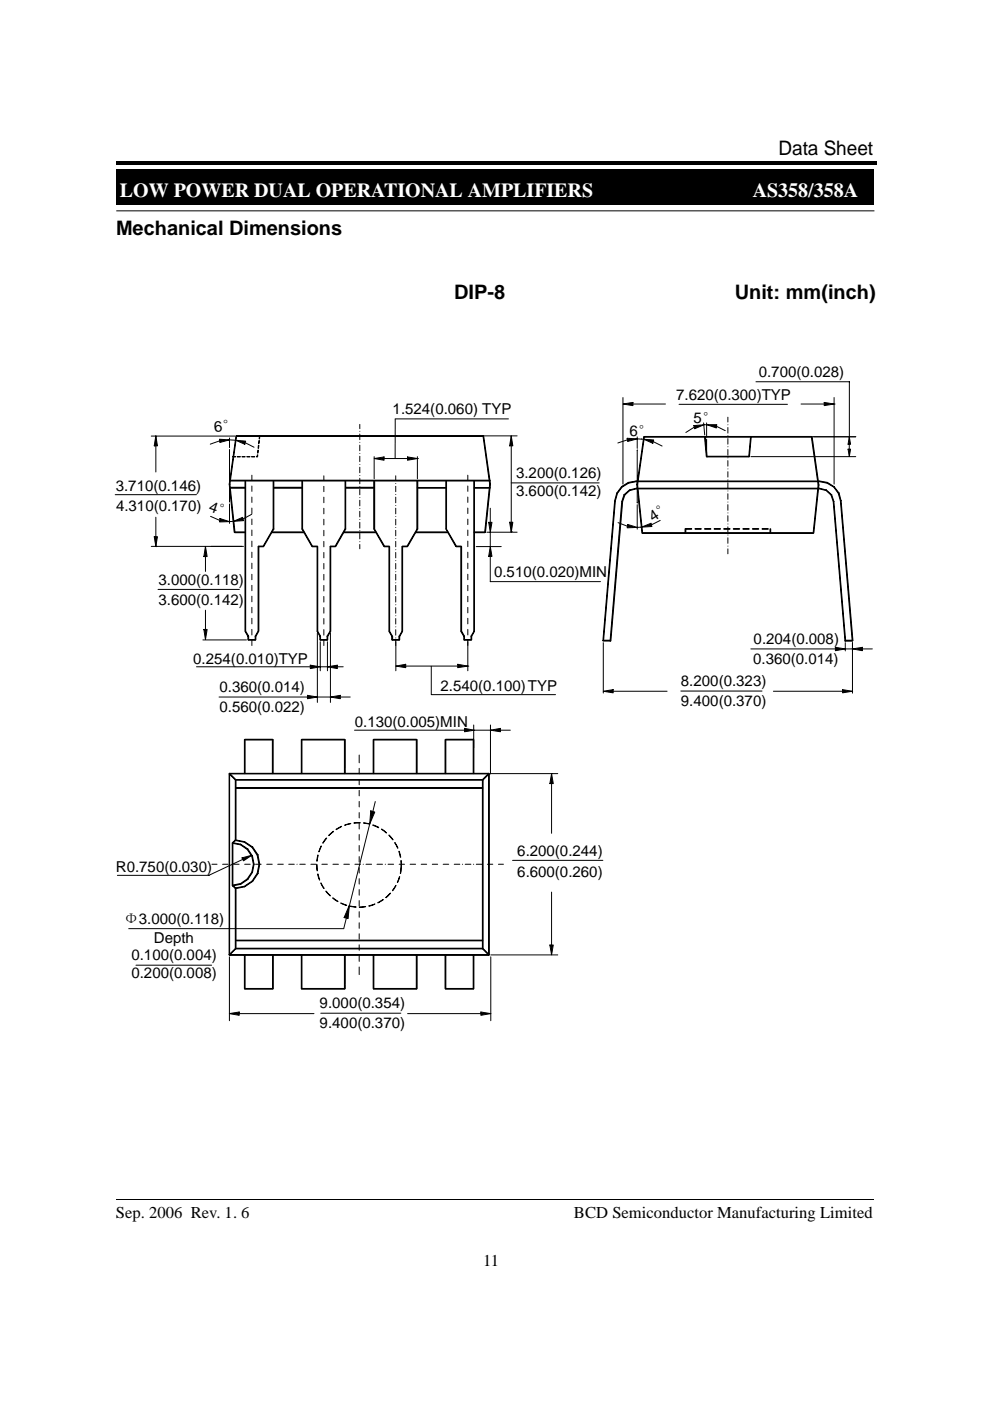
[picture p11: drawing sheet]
<svg xmlns="http://www.w3.org/2000/svg" width="210mm" height="297mm" viewBox="0 0 210 297" stroke-linecap="round" stroke-linejoin="round" font-family="sans-serif">
<path d="M24.7 34.3h.3v.7h-.3zM25 34.3h160.9v.7h-160.9zM24.7 35.9h160.4v7.5h-160.4z" fill="#000"/>
<path d="M24.7 44.7h160.7M24.7 43.4v-7.4h160.5l-.1 7.5-160.5-.1" fill="none" stroke="#000" stroke-width=".21"/>
<path d="M23.3 8.3h35.2v25.2h-35.2z" fill="#fff"/>
<path d="M24.7 254.3h160.5" fill="none" stroke="#000" stroke-width=".21"/>
<path d="M24 76.1h161.4v143.3h-161.4z" fill="#fff"/>
<g fill="#000" stroke="#000" stroke-width=".21">
<path d="M49.3 96.8l.7 .1zM50.3 96.8h.7zM51.3 96.8l.7 .1zM52.3 96.8h.7zM53.3 96.8l.7 .1zM54.4 96.8h.2z"/>
<path d="M55 92.4v.7zM54.9 93.4l.1 .1-.1 .6zM54.8 94.4l-.1 .7zM54.7 95.4l-.1 .7zM54.6 96.4v.4z"/>
<path d="M145.3 112.1l1.4 .1zM147.3 112.1l1.4 .1zM149.4 112.1l1.3 .1zM151.4 112.1l1.4 .1zM153.4 112.1l1.4 .1zM155.5 112.1l1.3 .1zM157.5 112.1l1.4 .1zM159.5 112.1l1.4 .1zM161.6 112.1l1.3 .1z"/>
<path d="M85 182.5l.1 1.3zM84.6 180.5l.4 1.3zM83.7 178.7l.7 1.1zM82.4 177.1l.9 1zM80.9 175.8l1.1 .8zM79 174.9l1.3 .6zM77.1 174.5l1.3 .2zM75 174.5l1.4-.1zM73.1 174.9l1.3-.3zM71.2 175.8l1.2-.6zM69.7 177.1l1-.8zM69.2 177.7l-.8 1.1zM68.1 179.4l-.5 1.2zM67.4 181.3l-.2 1.3zM67.1 183.3h.1v1.3zM67.4 185.3l.4 1.3zM68 187.2l.7 1.2zM69.1 189l.9 .9zM70.6 190.4l1 .8zM72.2 191.5l1.3 .5zM74.1 192.1l1.4 .2zM76.2 192.3l1.3-.1zM78.2 192l1.3-.3-1.1 .4zM80.1 191.4l1.2-.7zM81.8 190.3l1-.9-.6 .7zM83.9 187.7l-.7 1.1zM84.7 185.9l-.4 1.2zM85 183.9l-.1 1.3z"/>
</g>
<g fill="none" stroke="#000" stroke-width=".21">
<path d="M32.1 92.5h17.7M33 92.4l.4 2.1h-.7zM33 92.5v7.6M46.5 93.1l2.2 .2-2.1 .5zM46.6 93.5l-2 .7M48.7 92.9v2M48.7 95.3v11.1M48.7 93.3h1.3M50 93.3l2.1 .2-.2 .7zM50 92.4h.2l-1.5 10.3-.1-.1zM50.1 92.4h52.4v.1h-52.4zM50.1 92.5h.1"/>
<path d="M50.1 92.4h52.4M52 93.9l1.9 .9M76.3 90v.9M76.3 92v1.2M76.3 94.4v1.2M76.3 96.7v1.2M76.3 99.1v1.1M76.3 98.5h.1M76.3 96.1h.1M76.3 93.8h.1M76.3 91.4h.1M79.3 97.2l2.1-.3v.7z"/>
<path d="M79.3 96.8v4.7M81.4 97.2h5M86.4 96.9l2.1 .3-2.1 .4zM88.5 97.2h.1M88.5 96.8v4.7M102.4 92.4h.2l1.4 10.2-.2 .1zM102.5 92.4h7.1M107.8 88.8h-24v8.4M108.4 92.4l.3 2.1h-.6zM108.4 92.4v20.5M132.1 85.7l2.1-.4v.7zM132.1 84.3v18.3"/>
<path d="M133 92.9l2.1 .1-2 .6zM133 93.3l-2 .6M134.2 85.7h6.9M135.1 92.6v2.5M135.1 95.4v11.2M135.1 95.4h.1M135.1 93l1.4 .1M136 93.1h.1M136.5 93.1l2.1 .2-.2 .7zM136.5 92.6h.1l-1.4 10.2h-.2zM136.5 92.5h35.6v.2h-35.6zM136.5 92.6h.1"/>
<path d="M136.5 92.6h35.6M138.5 93.6l1.9 1M144 85.7h23M147.1 90.2l2.1-.1-1.9 .8zM147.2 90.6l-1.8 1.1M149.2 89.7l.2 2.5M149.4 92.6h.1l.4 4.2h-.1zM149.8 96.7h9v.2h-9zM149.8 90h2.2l-.2 .7zM149.8 96.8h.1M149.8 96.8h9.1M149.8 89.7v3"/>
<path d="M149.8 93.1v3.7M149.8 90l-.6 .1M151.9 90.4l1.9 .9M154.3 88.5v1M154.3 90.6v1.2M154.3 93v1.2M154.3 95.3v1.2M154.3 97.7v1.1M154.3 99.4h.1M154.3 97.1h.1M154.3 94.7h.1M154.3 92.4h.1"/>
<path d="M154.3 90.1h.1M159.1 92.6h.2l-.4 4.2h-.2zM159.2 96.8h22.2M160.3 80.9h19.8v12M169.8 85.7h5M172 92.6h.2l1.4 10.2h-.1zM172.1 92.6h.1M172.5 92.6h8.9M174.8 85.3l2 .4-2 .3zM176.8 85.7h.1M176.8 84.3v18.3M179.8 95.2h.5l-.2 1.6z"/>
<path d="M180.1 92.6l.2 1.6h-.5zM180.1 94.2v1M24.4 104.9h17.3M32.1 115.8h19.5M32.7 113.8h.7l-.4 2.1zM33 115.9h.1M33 109.7v6.1M43.6 115.9l.3 2.1h-.7zM43.6 117.7v3.5M44.6 109.5l2 .8M46.6 109.9l2.1 .7-2.2 .1zM48.6 102.7l.1-.1 1.1 10.2-.1 .1z"/>
<path d="M48.7 101.8h55.2v.2h-55.2zM48.7 103.3h3.3v.2h-3.3zM48.7 106.8v4.2M48.7 101.9h55.2M48.7 103.4h3.3M49.5 110.5l1.9-.8 .2 .7zM49.5 110.5l-.8 .1M49.8 112.8h2.2v.1h-2.2zM49.8 112.9h2.2M51.9 101.9h.2v31.9h-.2zM52 101.9v31.9M53.4 109l-1.9 1"/>
<path d="M53.4 100.8v1.1M53.4 103v1.2M53.4 105.4v1.1M53.4 107.7v1.2M53.4 110v1.2M53.4 112.4v1.2M53.4 114.7v1.2M53.4 117.1v1.1M53.4 119.4v1.2M54.7 115.8h.2v18h-.2zM54.8 115.8h1v.1h-1zM54.8 115.8v18"/>
<path d="M57.6 112.8h6.9v.1h-6.9zM57.6 112.9h6.9M57.9 101.9h.2v10.3h-.2zM57.9 112.1l.2 .1-2.2 3.7-.1-.1zM58 101.9v10.3M58 103.3h6.1v.2h-6.1zM58 103.4h6.1M64 101.9h.2v10.3h-.2zM64 112.2l.2-.1 2.1 3.7-.2 .1zM64.1 101.9v10.3M66.2 115.8h1.1v.1h-1.1zM67.2 115.8h.2v18h-.2z"/>
<path d="M67.3 115.8v18M68.7 100.9v1M68.7 103.1v1.1M68.7 105.4v1.2M68.7 107.8v1.1M68.7 110.1v1.2M68.7 112.4v1.2M68.7 114.8v1.1M68.7 117.1v1.2M68.7 119.5v1.1M70 115.8h.1v18h-.1zM70 115.8h1.1v.1h-1.1z"/>
<path d="M70.1 115.8l-.1 18M72.8 112.8h6.9v.1h-6.9zM72.8 112.9h7M73.2 101.9h.1v10.3h-.1zM73.2 112.1l.1 .1-2.1 3.7-.2-.1zM73.2 101.9v10.3M73.3 103.3h6v.2h-6zM73.3 103.4h6M76.3 101.4v1.2M76.3 103.8v1.1M76.3 106.1v1.2M76.3 108.4v1.2"/>
<path d="M76.3 110.7v1.3M76.3 113.1v1.2M76.3 115.4v1M76.3 114.9h.1M76.3 112.5h.1M76.3 110.2h.1M76.3 107.8h.1M76.3 105.5h.1M76.3 103.2h.1M76.3 100.8h.1M79.2 101.9h.2v10.3h-.2zM79.3 112.2l.1-.1 2.2 3.7-.2 .1z"/>
<path d="M79.3 101.9v10.3M81.5 115.8h1v.1h-1zM82.5 115.8h.1v18h-.1zM82.5 115.8v18M83.9 100.9v1M83.9 103.1v1.1M83.9 105.4v1.2M83.9 107.8v1.1M83.9 110.1v1.2M83.9 112.4v1.2M83.9 114.8v1.1M83.9 117.1v1.2"/>
<path d="M83.9 119.5v1.1M83.9 118.9h.1M83.9 116.5h.1M83.9 114.2h.1M83.9 111.8h.1M83.9 109.5h.1M83.9 107.2h.1M83.9 104.8h.1M83.9 102.5h.1M85.2 115.8h.2v18h-.2zM85.3 115.8v18M85.3 115.8h1.1v.1h-1.1z"/>
<path d="M88.1 112.8h6.9v.1h-6.9zM88.1 112.9h6.9M88.4 101.9h.2v10.3h-.2zM88.4 112.1l.2 .1-2.2 3.7-.1-.1zM88.5 101.9v10.3M88.5 103.4h6.1v.1h-6.1zM88.5 103.4h6.1M94.5 112.2l.1-.1 2.2 3.7-.2 .1zM94.5 101.9h.2v10.3h-.2zM94.6 101.9v10.3M96.7 115.8h1.1v.1h-1.1zM97.7 115.9h.2v17.9h-.2z"/>
<path d="M97.8 115.9v17.9M99.2 100.8v1.1M99.2 103v1.2M99.2 105.4v1.1M99.2 107.7v1.2M99.2 110.1v1.1M99.2 112.4v1.2M99.2 114.7v1.2M99.2 117.1v1.2M99.2 119.4v1.2M100.5 101.9h.1v31.9h-.1zM100.5 101.9v31.9"/>
<path d="M100.5 112.8h2.3v.1h-2.3zM100.5 103.4h3.4v.1h-3.4zM100.5 103.4h3.4M101 115.9h5.3M102.9 112.8l-2.4 .1M103.2 112.8h6.4M103.6 110.7h.7l-.4 2.1zM103.8 102.6l.2 .1-1.1 10.2-.1-.1zM103.9 115.9l.4 2.1h-.7zM103.9 107.8v2.9M103.9 112.8v3.1M103.9 118v5.3h23.4"/>
<path d="M108.1 110.7h.6l-.3 2.1zM108.4 112.7h.1M108.4 102.4h18.6M130.3 106.2h.2l-2.5 29.6h-.2zM130.8 104.5l.1 .1-.4 1.6h-.2zM131 110.8l2 .8M131.8 103.2l1.4-.9 .1 .1-1.4 .9zM131.8 103.2l.1 .1-1 1.3-.1-.1zM131.8 106.3h.2l-2.5 29.6h-.2zM132.1 103h.1M132.3 104.9l1.2-1v.1l-1 1zM132.3 104.9l.2 .1-.5 1.3h-.2z"/>
<path d="M133.1 111.2l2 .6-2.1 .1zM133.2 102.3l1.7-.3v.1l-1.6 .3zM133.5 103.9l1.4-.4v.2l-1.4 .3zM134.9 102h19.4v.1h-19.4zM134.9 102.1h38.9M134.9 103.5h19.4v.2h-19.4zM134.9 103.6h38.9M135 102.8h.2l1 10.2h-.1zM135.1 107v5.2M135.1 106.6h.1M135.1 102.8h.1M136 111.8l2-.9 .2 .7z"/>
<path d="M136 111.8h-.9M136.2 112.9h36.3v.2h-36.3zM136.2 113h36.3M140 110.3l-1.9 1M145.2 112.1h.2v.9h-.2zM154.3 102h19.5v.1h-19.5zM154.3 103.5h19.4v.2h-19.4zM154.3 100v1.2M154.3 102.3v1.2M154.3 104.7v1.2M154.3 107v1.2M154.3 109.3v1.2"/>
<path d="M154.3 111.7v1.1M154.3 114v1.2M154.3 116.4v1M154.3 115.8h.1M154.3 113.4h.1M154.3 111.1h.1M154.3 108.8h.1M154.3 106.4h.1M154.3 104.1h.1M154.3 101.7h.1M163.3 112.1h.1v.9h-.1zM173.5 102.8h.1l-1 10.2h-.2z"/>
<path d="M173.7 103.5l1.5 .4v.1l-1.5-.3zM173.8 102l1.6 .3v.1l-1.6-.3zM175.2 103.9l1.1 1-.1 .1-1-1zM175.4 102.3l1.5 .9-.1 .1-1.4-.9zM176.2 105l.1-.1 .5 1.4h-.1zM176.7 106.3h.1l2.5 29.6h-.1zM176.9 103.2l1 1.3-.2 .1-.9-1.3zM177.7 104.6l.2-.1 .4 1.7h-.1zM178.2 106.2h.1l2.5 29.6h-.1zM33.5 125h17.3M43 135.7h9.3M43.2 133.5h.7l-.3 2.1z"/>
<path d="M43.6 129.4v4.2M52 133.9l.1-.1 .6 1.1h-.1zM52.6 134.9h.1v.8h-.1zM52.7 135.6h.7v.1h-.7zM53.4 135.6h.8v.1h-.8zM53.4 121.8v1.1M53.4 124.1v1.1M53.4 126.4v1.2M53.4 128.8v1.1M53.4 131.1v1.2M53.4 133.4v1.2M53.4 135.8v1.1"/>
<path d="M54.1 134.9h.2v.8h-.2zM54.7 133.8l.1 .1-.5 1h-.2zM67.2 133.9l.2-.1 .6 1.1h-.2zM67.3 134.2v14.7M67.8 134.9h.2v.8h-.2zM67.9 135.6h.8v.1h-.8zM67.9 136.1v6.1M68.7 135.6h.7v.1h-.7zM68.7 121.8v1.2M68.7 124.1v1.2M68.7 126.5v1.2M68.7 128.8v1.2"/>
<path d="M68.7 131.1v1.2M68.7 133.5v1.2M68.7 135.8v1.1M69.3 134.9h.2v.8h-.2zM69.4 136.1v6.1M70 133.8l.1 .1-.6 1h-.2zM70.1 134.2v14.7M82.5 133.9l.1-.1 .6 1.1h-.1zM83.1 134.9h.1v.8h-.1zM83.1 135.6h.8v.1h-.8zM83.9 135.6h.8v.1h-.8zM83.9 121.8v1.2"/>
<path d="M83.9 124.1v1.2M83.9 126.5v1.2M83.9 128.8v1.2M83.9 131.1v1.2M83.9 133.5v1.2M83.9 135.8v6.4M83.9 135.3h.1M83.9 132.9h.1M83.9 130.6h.1M83.9 128.2h.1M83.9 125.9h.1M83.9 123.6h.1"/>
<path d="M83.9 121.2h.1M83.9 135.7h.1M84.6 134.9h.2v.8h-.2zM85.2 133.8l.2 .1-.6 1h-.2zM97.7 133.9l.2-.1 .6 1.1h-.2zM98.3 134.9h.2v.8h-.2zM98.4 135.6h.8v.1h-.8zM99.2 135.6h.7v.1h-.7zM99.2 121.8v1.1M99.2 124.1v1.1M99.2 126.4v1.2M99.2 128.8v1.1"/>
<path d="M99.2 131.1v1.2M99.2 133.4v1.2M99.2 135.8v6.4M99.9 134.9h.1v.8h-.1zM100.5 133.8l.1 .1-.6 1h-.1zM127.9 135.7h1.6v.2h-1.6zM127.9 136.2v10.7M159.2 137.6h17.9M177.1 137.2l2.1 .4-2.1 .4zM179.2 135.7h1.5v.2h-1.5zM179.2 135.8h.1M179.2 136.2v1.8"/>
<path d="M179.2 137.6h1.5M180.7 137.6l2.2-.4v.8zM180.7 136.2v10.8M180.7 135.8h.1M182.9 137.6h2.1M41.7 141.4h24.1M46.4 147.8h18.8M51.8 156.8h.2v7.2h-.2zM51.9 156.7h5.9v.2h-5.9zM51.9 156.8h5.9M51.9 156.8v7.2M57.7 156.8h.2v7.2h-.2z"/>
<path d="M57.8 156.8v7.2M63.9 156.8h.1v7.2h-.1zM63.9 156.7h9.2v.2h-9.2zM63.9 156.8h9.2M64 156.8v7.2M65.2 147.4l2.1 .4-2.1 .3zM65.8 141l2.1 .4-2.1 .4zM67.3 147.8h2.8M67.9 141.4h1.5M69.4 141.4l2.1-.4v.8zM69.4 141.4h.1M70.1 147.8l2.1-.4v.7z"/>
<path d="M71.5 141.4h1.3M72.2 147.8h2.1M73 156.8h.2v7.2h-.2zM73.1 156.8v7.2M75.2 154.8h23.3M79.1 156.8h.2v7.2h-.2zM79.2 156.7h9.1v.2h-9.1zM79.2 156.8h9.1M79.2 156.8v7.2M83.9 141.2l2.1-.4v.8zM86 141.2h11M88.3 156.8h.1v7.2h-.1z"/>
<path d="M88.3 156.8v7.2M91.4 141.2v6.1h26.4M94.4 156.8h.1v7.2h-.1zM94.4 156.8v7.2M94.5 156.7h5.9v.2h-5.9zM94.5 156.8h5.9M97 140.8l2.2 .4-2.2 .4zM98.5 154.4l2.1 .4-2.1 .4zM99.2 141.2h.1M100.3 156.8h.2v7.2h-.2zM100.4 156.8v7.2M100.4 153.7v4.8"/>
<path d="M100.6 154.8h3.4M104 154.8l2.1-.4v.8zM104 154.8h.1M104 153.7v10.4M106.1 154.8h2.1M127.9 146.6l2.1-.4v.7zM130 146.6h11.4M144.4 146.5h17.2M164 146.6h14.6M178.6 146.2l2.1 .4-2.1 .3zM180.7 146.6h.1M48.6 164l.1 38.5z"/>
<path d="M48.6 164h55.1v.1h-55.1zM48.6 164v38.5M48.6 164h55.1v38.5h-55.1M48.7 164l1.3 1.3-.1 .1-1.3-1.3zM49.2 178.7h.2v9h-.2zM49.3 178.7l.6-.6 .1 .1-.7 .6zM49.3 178.6l1.7 .4v.1l-1.7-.3zM49.3 178.7v9M49.9 165.3h.1v12.8h-.1zM49.9 178.1l2 .4-.1 .1-1.9-.4zM50 178.1v-12.8h52.4v35.8M50 167h52.3v.2h-52.3z"/>
<path d="M50 165.3h52.3v.1h-52.3zM50 167.1h52.3M51 179l1.5 1-.1 .1-1.4-1zM51.9 178.5l1.7 1.1-.2 .1-1.6-1.1zM52.5 180l1 1.5h-.1l-1-1.4zM53.4 179.7l.2-.1 1.1 1.6-.2 .1zM76.2 160.1v1.6M76.2 162.9v1.2M76.2 165.2v1.2M76.2 167.6v1.1M76.2 169.9v1.2M76.2 172.3v1.1"/>
<path d="M76.2 174.6v1.2M76.2 176.9v1.2M76.2 179.3v1.1M78.4 174.7l-5.5 22.2h-45.6M78.6 171.9l.9 .3-1.1 2.5zM79.6 169.9l-.7 2.7M102.3 165.3h.1v35.8h-.1zM102.3 165.3l1.3-1.3 .1 .1-1.3 1.3zM103.6 164h.1v38.5h-.1zM104.1 164h14.2M116.9 164l.4 2.1h-.7zM116.9 164h.1"/>
<path d="M116.9 166.1v10.6M44.9 183.2h1.1M47.2 183.2h1.1M49.3 187.7l1.7-.4v.2l-1.7 .3zM49.3 187.7l.7 .6-.1 .1-.6-.6zM49.5 183.2h1.2M49.9 188.3h.1v12.8h-.1zM49.9 188.3l1.9-.4 .1 .1-2 .4zM50 188.3v12.8M50 199.3h52.3v.2h-52.3zM50 199.4h52.3M51 187.3l1.4-.9 .1 .1-1.5 1z"/>
<path d="M51.3 181.9l2.1-.6-1.8 1.2zM51.5 182.2l-7.2 3.4h-19.4M51.8 187.9l1.6-1.1 .2 .1-1.7 1.1zM51.9 183.2h1.1M53.4 184.9l.1 .1-1 1.5-.1-.1zM53.4 181.5h.1l.4 1.7h-.2zM53.7 183.2h.2l-.4 1.8-.1-.1zM54.2 183.2h1.2M54.5 185.2h.2l-1.1 1.7-.2-.1zM54.5 181.3l.2-.1 .4 2h-.2zM54.9 183.2h.2l-.4 2h-.2zM56.6 183.2h1.1"/>
<path d="M58.9 183.2h1.2M61.2 183.2h1.2M63 183.2h.1M63.6 183.2h1.1M65.9 183.2h1.2M68.2 183.2h1.2M70.6 183.2h1.2M72.9 183.2h1.2M74.1 192l-.3 2.8-.8-.3zM75.2 183.2h1.2M76.2 181.6v1.2M76.2 184v1.1"/>
<path d="M76.2 186.3v1.2M76.2 188.6v1.2M76.2 190.9v1.2M76.2 193.3v1.2M76.2 195.6v1.2M76.2 198v1.1M77 183.2h.1M77.6 183.2h1.2M79.9 183.2h1.2M81.7 183.2h.1M82.3 183.2h1.2M84.6 183.2h1.2"/>
<path d="M87 183.2h1.1M89.3 183.2h1.2M91.7 183.2h1.1M94 183.2h1.1M96.3 183.2h1.2M98 183.2h.1M98.6 183.2h1.2M100.4 183.2h.1M101 183.2h1.2M103.3 183.2h1.2M105.7 183.2h1M108.7 182.4h19.1"/>
<path d="M116.9 189.1v11.3M28.8 204.6h16.1M48.6 202.4l1.3-1.3 .1 .1-1.3 1.3zM48.6 202.4h55.1v.1h-55.1zM48.6 214.9l2.1-.3v.7zM48.6 202.9v13.5M50 201h52.3v.2h-52.3zM50 201.1h52.3M50.7 214.9h15.9M51.8 202.5h.2v7.2h-.2zM51.9 209.6h5.9v.1h-5.9zM51.9 209.6h5.9"/>
<path d="M51.9 202.5v7.2M57.8 202.5h.1v7.2h-.1zM57.9 202.5v7.2M63.9 202.5h.1v7.2h-.1zM63.9 209.6h9.2v.1h-9.2zM63.9 209.6h9.2M64 202.5v7.2M68 214.8h17M73 202.5h.2v7.2h-.2zM73.1 202.5v7.2M76.2 200.3v1.2M76.2 202.7v1.1"/>
<path d="M76.2 205v1.6M79.1 202.5h.2v7.2h-.2zM79.2 202.5v7.2M79.2 209.6h9.1v.1h-9.1zM79.2 209.6h9.1M86.4 214.9h15.6M88.3 202.5h.1v7.2h-.1zM88.3 202.5v7.2M94.4 202.5h.1v7.2h-.1zM94.4 202.5v7.2M94.5 209.6h5.9v.1h-5.9zM94.5 209.6h5.9"/>
<path d="M100.3 202.5h.2v7.2h-.2zM100.4 202.5v7.2M102 214.6l2.1 .3-2.1 .4zM102.3 201.2l.1-.1 1.3 1.3-.1 .1zM104.1 202.5h14.2M104.1 202.9v13.5M104.1 214.9h.1M116.6 200.4h.7l-.4 2.1z"/>
</g>
<g fill="#000">
<path d="M33 92.4l.4 2.1h-.7zM46.5 93.1l2.2 .2-2.1 .5zM50 93.3l2.1 .2-.2 .7zM79.3 97.2l2.1-.3v.7zM86.4 96.9l2.1 .3-2.1 .4zM108.4 92.4l.3 2.1h-.6zM133 92.9l2.1 .1-2 .6zM132.1 85.7l2.1-.4v.7zM136.5 93.1l2.1 .2-.2 .7zM147.1 90.2l2.1-.1-1.9 .8zM149.4 92.6l.5 4.2h-.1zM149.4 92.6h.1l.4 4.2z"/>
<path d="M149.8 90h2.2l-.2 .7zM174.8 85.3l2 .4-2 .3zM179.8 95.2h.5l-.2 1.6zM180.1 92.6l.2 1.6h-.5zM32.7 113.8h.7l-.4 2.1zM43.6 115.9l.3 2.1h-.7zM46.6 109.9l2.1 .7-2.2 .1zM50 92.4l-1.3 10.3-.1-.1zM48.6 102.7l1.2 10.1-.1 .1zM50 92.4l.2 .1-1.5 10.2zM48.6 102.7l.1-.1 1.1 10.2zM49.5 110.5l1.9-.8 .2 .7z"/>
<path d="M54.8 115.8h1l-1 .1zM54.8 115.9l1-.1v.1zM57.9 112.1l-2 3.8-.1-.1zM57.9 112.1l.2 .1-2.2 3.7zM64 112.2l2.3 3.6-.1 .1zM64 112.2l.2-.1 2.1 3.7zM66.2 115.9l1.1-.1v.1zM66.2 115.8h1.1l-1.1 .1zM70 115.8h1.1l-1.1 .1zM70 115.9l1.1-.1v.1zM73.2 112.1l-2 3.8-.2-.1zM73.2 112.1l.1 .1-2.1 3.7z"/>
<path d="M79.3 112.2l2.3 3.6-.2 .1zM79.3 112.2l.1-.1 2.2 3.7zM81.5 115.9l1-.1v.1zM81.5 115.8h1l-1 .1zM85.3 115.8h1.1l-1.1 .1zM85.3 115.9l1.1-.1v.1zM88.4 112.1l-2 3.8-.1-.1zM88.4 112.1l.2 .1-2.2 3.7zM94.5 112.2l2.3 3.6-.2 .1zM94.5 112.2l.2-.1 2.1 3.7zM96.7 115.9l1.1-.1v.1zM96.7 115.8h1.1l-1.1 .1z"/>
<path d="M103.6 110.7h.7l-.4 2.1zM103.9 115.9l.4 2.1h-.7zM102.4 92.5l1.6 10.1-.2 .1zM103.8 102.6l-.9 10.3-.1-.1zM102.4 92.5h.2l1.4 10.1zM103.8 102.6l.2 .1-1.1 10.2zM108.1 110.7h.6l-.3 2.1zM130.8 104.5l.1 .1-.6 1.6zM130.9 104.6l-.4 1.6h-.2zM131.8 103.2l.1 .1-1.1 1.2zM131.9 103.3l-1 1.3-.1-.1zM132.3 104.9l.2 .1-.7 1.3z"/>
<path d="M132.5 105l-.5 1.3h-.2zM133.1 111.2l2 .6-2.1 .1zM131.8 103.2l1.4-.9 .1 .1zM131.8 103.2l1.5-.8-1.4 .9zM132.3 104.9l1.2-1v.1zM132.3 104.9l1.2-.9-1 1zM133.2 102.3l1.7-.3v.1zM133.2 102.3l1.7-.2-1.6 .3zM133.5 103.9l1.4-.4v.2zM133.5 103.9l1.4-.2-1.4 .3zM135 102.8l1.2 10.2h-.1zM136.5 92.6l-1.3 10.2h-.2z"/>
<path d="M135 102.8h.2l1 10.2zM136.5 92.6h.1l-1.4 10.2zM136 111.8l2-.9 .2 .7zM145.2 112.1l.2 .9h-.2zM145.2 112.1h.2v.9zM163.3 112.1l.1 .9h-.1zM163.3 112.1h.1v.9zM172 92.6l1.6 10.2h-.1zM173.5 102.8l-.9 10.2h-.2zM172 92.6h.2l1.4 10.2zM173.5 102.8h.1l-1 10.2zM173.8 103.5l1.4 .5-1.4-.3z"/>
<path d="M173.8 103.5l1.4 .4v.1zM173.8 102l1.6 .4-1.6-.3zM173.8 102l1.6 .3v.1zM175.2 103.9l1 1.1-1-1zM175.2 103.9l1.1 1-.1 .1zM176.2 105l.1-.1 .4 1.4zM175.4 102.3l1.4 1-1.4-.9zM176.3 104.9l.5 1.4h-.1zM175.4 102.3l1.5 .9-.1 .1zM176.9 103.2l.8 1.4-.9-1.3zM176.9 103.2l1 1.3-.2 .1zM177.7 104.6l.2-.1 .3 1.7z"/>
<path d="M177.9 104.5l.4 1.7h-.1zM43.2 133.5h.7l-.3 2.1zM52.6 134.9l.1 .8h-.1zM52 133.9l.7 1h-.1zM52.6 134.9h.1v.8zM52 133.9l.1-.1 .6 1.1zM53.4 135.6h.8l-.8 .1zM53.4 135.7l.8-.1v.1zM52.7 135.7l.7-.1v.1zM52.7 135.6h.7l-.7 .1zM54.1 134.9l.2 .8h-.2zM54.7 133.8l-.4 1.1h-.2z"/>
<path d="M54.1 134.9h.2v.8zM54.7 133.8l.1 .1-.5 1zM67.8 134.9l.2 .8h-.2zM67.2 133.9l.8 1h-.2zM67.8 134.9h.2v.8zM67.2 133.9l.2-.1 .6 1.1zM68.7 135.6h.7l-.7 .1zM68.7 135.7l.7-.1v.1zM67.9 135.7l.8-.1v.1zM67.9 135.6h.8l-.8 .1zM69.3 134.9l.2 .8h-.2zM70 133.8l-.5 1.1h-.2z"/>
<path d="M69.3 134.9h.2v.8zM70 133.8l.1 .1-.6 1zM83.1 134.9l.1 .8h-.1zM82.5 133.9l.7 1h-.1zM82.5 133.9l.1-.1 .6 1.1zM83.1 134.9h.1v.8zM83.9 135.6h.8l-.8 .1zM83.9 135.7l.8-.1v.1zM83.1 135.7l.8-.1v.1zM83.1 135.6h.8l-.8 .1zM84.6 134.9l.2 .8h-.2zM85.2 133.8l-.4 1.1h-.2z"/>
<path d="M84.6 134.9h.2v.8zM85.2 133.8l.2 .1-.6 1zM98.3 134.9l.2 .8h-.2zM97.7 133.9l.8 1h-.2zM98.3 134.9h.2v.8zM97.7 133.9l.2-.1 .6 1.1zM99.2 135.6h.7l-.7 .1zM99.2 135.7l.7-.1v.1zM98.4 135.7l.8-.1v.1zM98.4 135.6h.8l-.8 .1zM99.9 134.9l.1 .8h-.1zM100.5 133.8l-.5 1.1h-.1z"/>
<path d="M100.5 133.8l.1 .1-.6 1zM99.9 134.9h.1v.8zM130.3 106.2l-2.3 29.6h-.2zM127.9 135.7h1.6l-1.6 .2zM127.9 135.9l1.6-.2v.2zM130.3 106.2h.2l-2.5 29.6zM131.8 106.3l-2.3 29.6h-.2zM131.8 106.3h.2l-2.5 29.6zM177.1 137.2l2.1 .4-2.1 .4zM176.7 106.3l2.6 29.6h-.1zM176.7 106.3h.1l2.5 29.6zM178.2 106.2l2.6 29.6h-.1z"/>
<path d="M179.2 135.9l1.5-.2v.2zM179.2 135.7h1.5l-1.5 .2zM178.2 106.2h.1l2.5 29.6zM180.7 137.6l2.2-.4v.8zM65.2 147.4l2.1 .4-2.1 .3zM65.8 141l2.1 .4-2.1 .4zM69.4 141.4l2.1-.4v.8zM70.1 147.8l2.1-.4v.7zM83.9 141.2l2.1-.4v.8zM97 140.8l2.2 .4-2.2 .4zM98.5 154.4l2.1 .4-2.1 .4zM104 154.8l2.1-.4v.8z"/>
<path d="M127.9 146.6l2.1-.4v.7zM178.6 146.2l2.1 .4-2.1 .3zM48.6 164.1l1.4 1.2-.1 .1zM48.7 164l1.3 1.3-1.4-1.2zM49.3 178.7l.6-.6-.6 .7zM49.9 178.1l.1 .1-.7 .6zM49.3 178.6l1.7 .5-1.7-.3zM49.3 178.6l1.7 .4v.1zM49.9 178.1l1.9 .5-1.9-.4zM49.9 178.1l2 .4-.1 .1zM51 179l1.5 1-.1 .1zM51.9 178.5l1.5 1.2-1.6-1.1z"/>
<path d="M51.9 178.5l1.7 1.1-.2 .1zM78.6 171.9l.9 .3-1.1 2.5zM103.6 164l-1.2 1.4-.1-.1zM103.6 164l.1 .1-1.3 1.3zM116.9 164l.4 2.1h-.7zM49.3 187.7l1.7-.2-1.7 .3zM49.3 187.7l1.7-.4v.2zM49.9 188.3l2-.3-2 .4zM49.9 188.3l1.9-.4 .1 .1zM49.3 187.8l.7 .5-.1 .1zM49.3 187.7l.7 .6-.7-.5zM51 187.3l1.4-.9 .1 .1z"/>
<path d="M51 187.3l1.5-.8-1.5 1zM51.3 181.9l2.1-.6-1.8 1.2zM51.8 187.9l1.6-1.1 .2 .1zM51.8 187.9l1.8-1-1.7 1.1zM53.4 184.9l.1 .1-1.1 1.4zM51 179l1.4 1.1-1.4-1zM53.5 185l-1 1.5-.1-.1zM53.7 183.2h.2l-.5 1.7zM52.5 180l.9 1.5-1-1.4zM54.5 185.2h.2l-1.3 1.6zM53.9 183.2l-.4 1.8-.1-.1zM52.5 180l1 1.5h-.1z"/>
<path d="M54.7 185.2l-1.1 1.7-.2-.1zM53.4 181.5h.1l.2 1.7zM53.5 181.5l.4 1.7h-.2zM54.9 183.2h.2l-.6 2zM53.4 179.7l.2-.1 .9 1.7zM55.1 183.2l-.4 2h-.2zM53.6 179.6l1.1 1.6-.2 .1zM74.1 192l-.3 2.8-.8-.3zM48.6 202.4l1.3-1.3-1.2 1.4zM49.9 201.1l.1 .1-1.3 1.3zM48.6 214.9l2.1-.3v.7zM102 214.6l2.1 .3-2.1 .4z"/>
<path d="M102.3 201.2l1.4 1.2-.1 .1zM102.3 201.2l.1-.1 1.3 1.3zM116.6 200.4h.7l-.4 2.1z"/>
</g>
<path d="M158.9 92.6v4.2M159.1 92.6v4.2M54.7 181.2v2M54.9 181.2v2" fill="none" stroke="#000" stroke-width=".38"/>
<g font-size="4.2">
<text x="165.1" y="32.8">Data Sheet</text>
<text x="24.6" y="49.7">Mechanical Dimensions</text>
<text x="96.3" y="63.3">DIP-8</text>
<text x="155.8" y="63.3">Unit: mm(inch)</text>
</g>
<g font-size="4.2" fill="#fff">
<text x="25.4" y="41.8">LOW POWER DUAL OPERATIONAL AMPLIFIERS</text>
<text x="159.6" y="41.8">AS358/358A</text>
</g>
<g font-size="3.5">
<text x="24.6" y="258.2">Sep. 2006 Rev. 1. 6</text>
<text x="121.7" y="258.2">BCD Semiconductor Manufacturing Limited</text>
<text x="102.4" y="268.3">11</text>
</g>
<g font-size="3.2">
<text x="160.9" y="79.9">0.700(0.028)</text>
<text x="83.2" y="87.8">1.524(0.060) TYP</text>
<text x="143.4" y="84.8">7.620(0.300)TYP</text>
<text x="147.1" y="89.8">5°</text>
<text x="45.5" y="91.5" transform="rotate(-5 45.5 91.5)">6°</text>
<text x="133.5" y="92.4">6°</text>
<text x="109.4" y="101.4">3.200(0.126)</text>
<text x="24.6" y="104">3.710(0.146)</text>
<text x="109.4" y="105.1">3.600(0.142)</text>
<text x="24.6" y="108.3">4.310(0.170)</text>
<text x="44.1" y="108.2" transform="rotate(18 44.1 108.2)">4°</text>
<text x="138.5" y="110.6" transform="rotate(-33 138.5 110.6)">4°</text>
<text x="33.6" y="124.1">3.000(0.118)</text>
<text x="104.8" y="122.4">0.510(0.020)MIN</text>
<text x="33.6" y="128.4">3.600(0.142)</text>
<text x="159.8" y="136.4">0.204(0.008)</text>
<text x="41" y="140.9">0.254(0.010)TYP</text>
<text x="159.7" y="140.7">0.360(0.014)</text>
<text x="46.5" y="146.6">0.360(0.014)</text>
<text x="93.4" y="146.5">2.540(0.100)TYP</text>
<text x="144.4" y="145.4">8.200(0.323)</text>
<text x="144.4" y="149.7">9.400(0.370)</text>
<text x="46.5" y="150.9">0.560(0.022)</text>
<text x="75.2" y="154.1">0.130(0.005)MIN</text>
<text x="24.6" y="184.8">R0.750(0.030)</text>
<text x="109.7" y="181.6">6.200(0.244)</text>
<text x="109.7" y="185.9">6.600(0.260)</text>
<text x="26.3" y="196">Φ3.000(0.118)</text>
<text x="27.9" y="203.6">0.100(0.004)</text>
<text x="32.6" y="199.8">Depth</text>
<text x="27.9" y="207.5">0.200(0.008)</text>
<text x="67.8" y="213.7">9.000(0.354)</text>
<text x="67.8" y="218">9.400(0.370)</text>
</g>
</svg>
